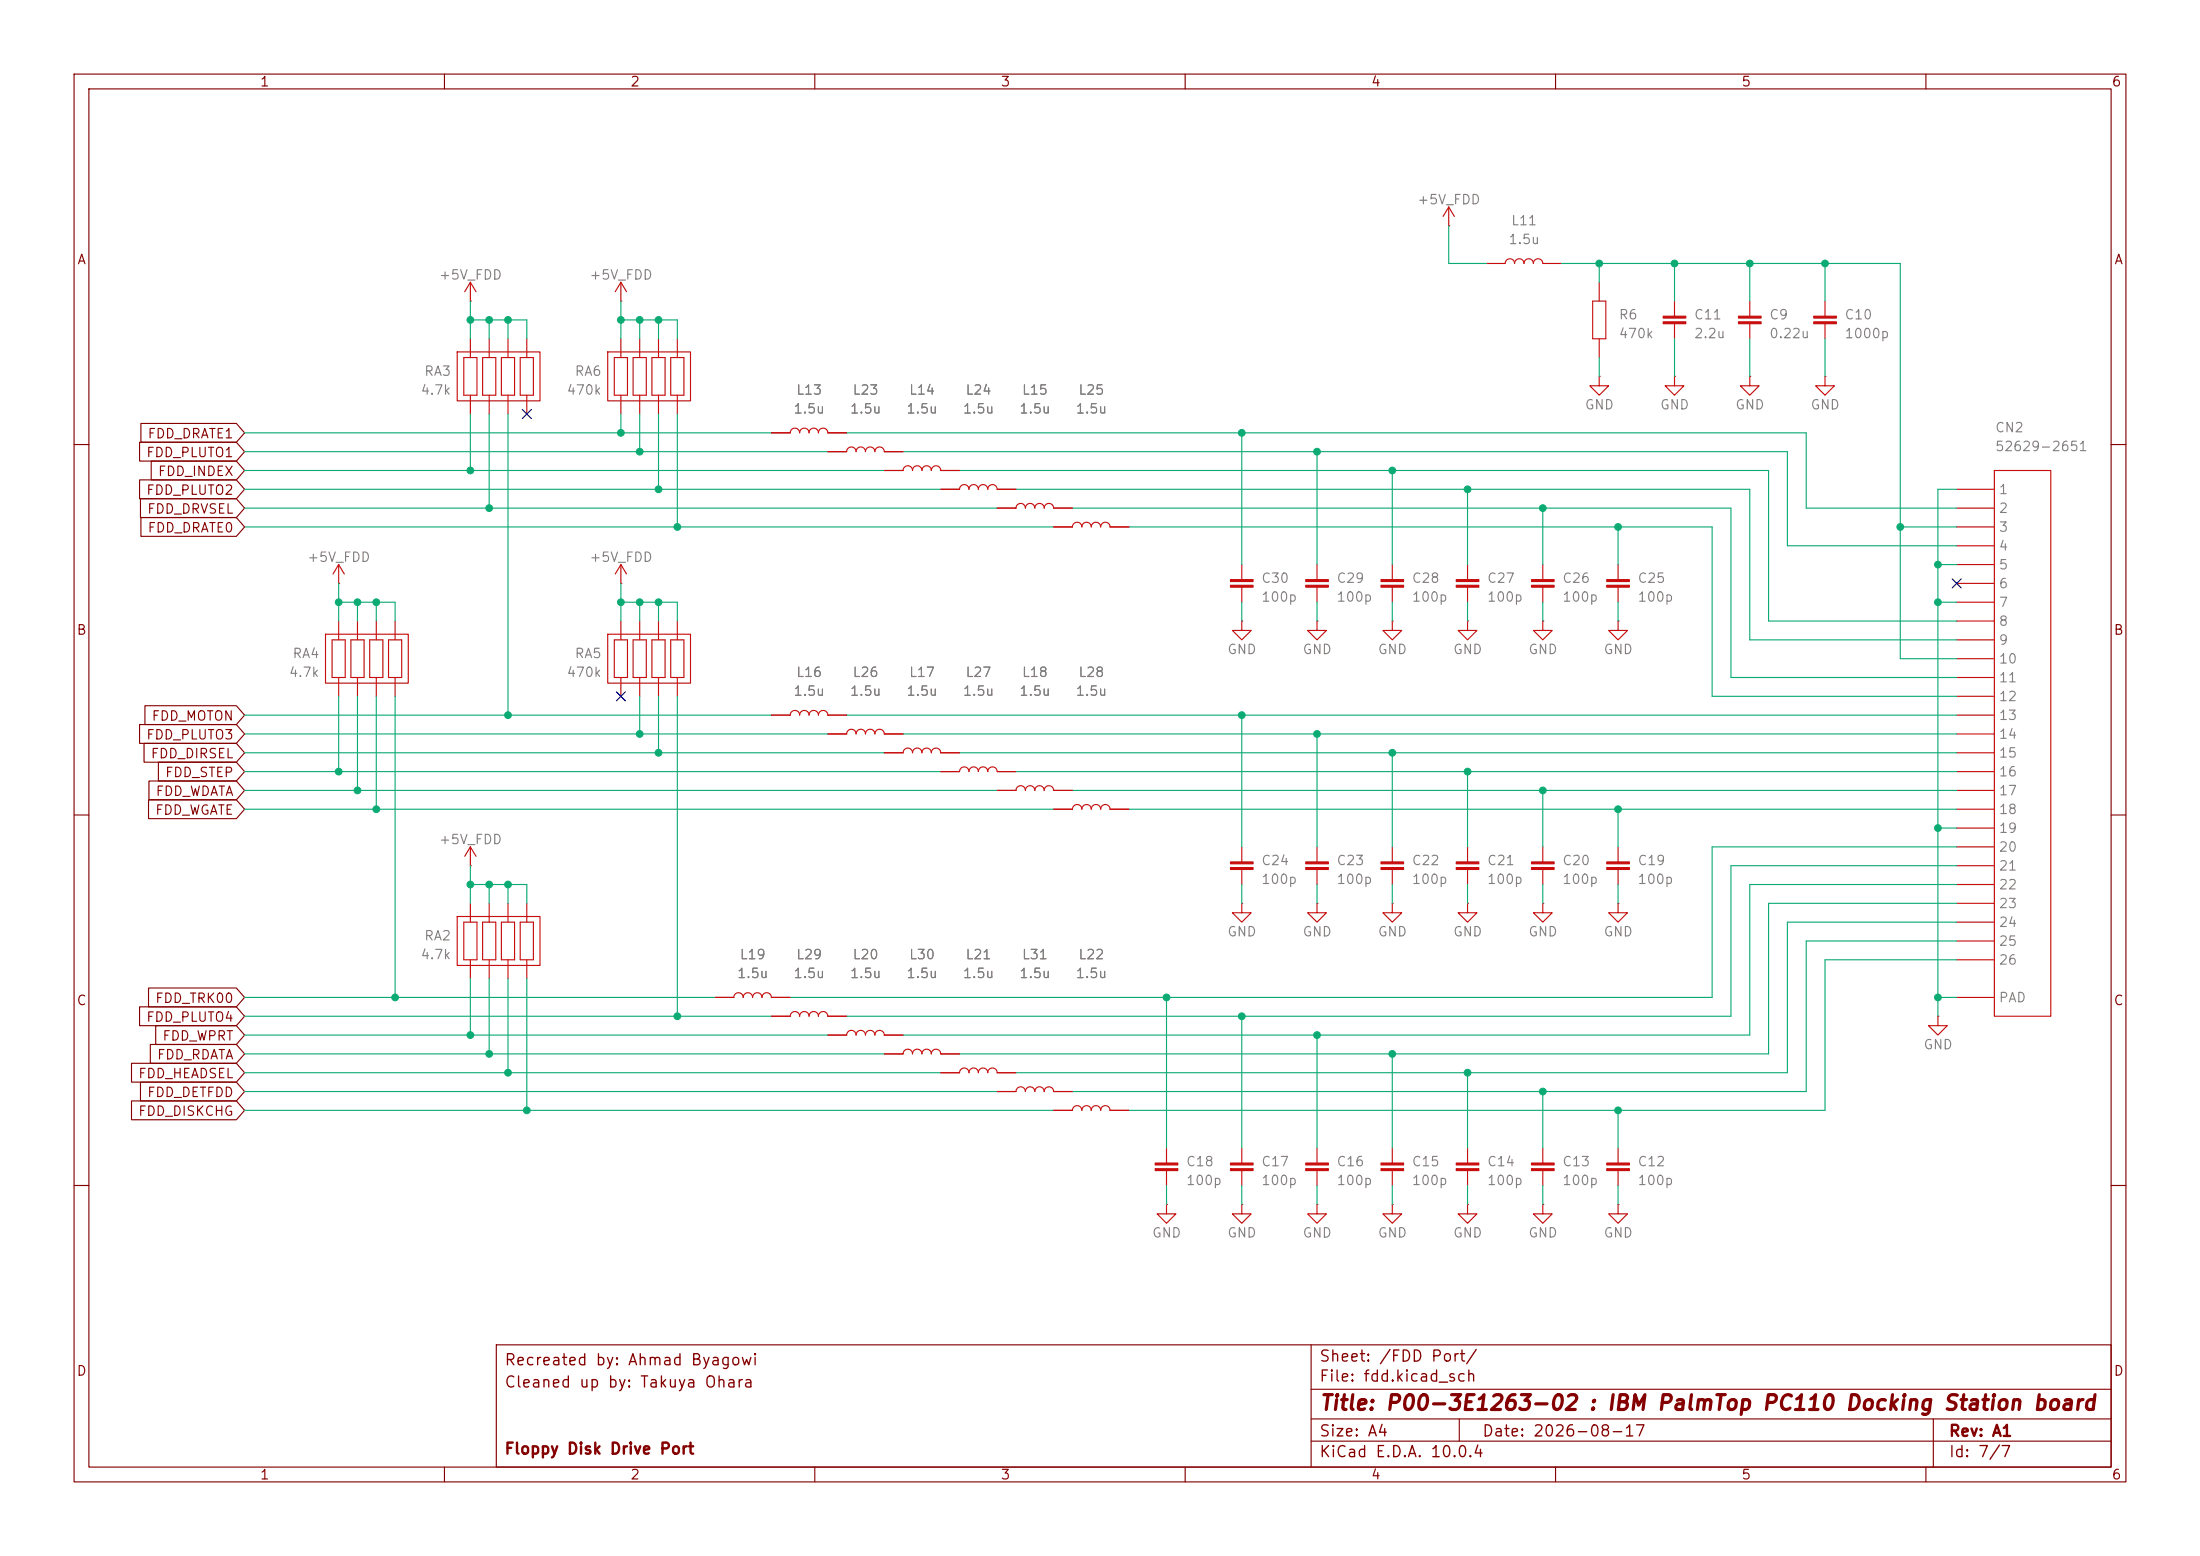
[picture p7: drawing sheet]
<svg xmlns="http://www.w3.org/2000/svg" width="297mm" height="210mm" viewBox="0 0 297 210" stroke-linecap="round" stroke-linejoin="round" font-family="sans-serif">
<g fill="none" stroke="#840000" stroke-width=".15">
<path d="M10 10h277v190h-277zM12 12h273v186h-273zM60 10v2M110 10v2M160 10v2M210 10v2M260 10v2M18.8 59.7h13.1l1.1 1.3-1.1 1.2h-13.1zM19 57.1h12.9l1.1 1.3-1.1 1.3h-12.9zM10 60h2M18.8 64.8h13.1l1.1 1.2-1.1 1.3h-13.1zM19 67.3h12.9l1.1 1.3-1.1 1.3h-12.9z"/>
<path d="M19 69.8h12.9l1.1 1.3-1.1 1.3h-12.9zM20.4 62.2h11.5l1.1 1.3-1.1 1.3h-11.5zM285 60h2M18.8 97.8h13.1l1.1 1.3-1.1 1.2h-13.1zM19.6 95.2h12.3l1.1 1.3-1.1 1.3h-12.3zM10 110h2M19.4 100.3h12.5l1.1 1.3-1.1 1.3h-12.5zM20.1 107.9h11.8l1.1 1.3-1.1 1.3h-11.8zM20.1 105.4h11.8l1.1 1.3-1.1 1.3h-11.8zM21.4 102.9h10.5l1.1 1.2-1.1 1.3h-10.5zM285 110h2M18.8 135.9h13.1l1.1 1.3-1.1 1.2h-13.1z"/>
<path d="M20.1 133.3h11.8l1.1 1.3-1.1 1.3h-11.8zM21 138.4h10.9l1.1 1.3-1.1 1.3h-10.9zM17.8 148.6h14.1l1.1 1.3-1.1 1.2h-14.1zM17.8 143.5h14.1l1.1 1.3-1.1 1.3h-14.1zM19 146h12.9l1.1 1.3-1.1 1.3h-12.9zM20.3 141h11.6l1.1 1.2-1.1 1.3h-11.6zM10 160h2M285 160h2M60 198v2M67 181.5h218v16.5h-218zM110 198v2M160 198v2"/>
<path d="M177 194.5h108M177 191.5h108M177 187.5h108M177 181.5v16.5M197 191.5v3M210 198v2M260 198v2M261 191.5v6.5"/>
</g>
<g fill="none" stroke="#c90c0c" stroke-width=".15">
<path d="M63.5 38.1v2.5M63.5 38.1l-.8 1.3M63.5 38.1l.8 1.3M83.8 38.1v2.5M83.8 38.1l-.7 1.3M83.8 38.1l.8 1.3M195.6 30.5h.1M195.6 27.9l-.8 1.3M195.6 27.9l.7 1.3M195.6 27.9v2.6M200.7 35.6h2.5a.63 .63 0 0 1 .6-.7 .63 .63 0 0 1 .7 .7 .63 .63 0 0 1 .6-.7 .63 .63 0 0 1 .6 .7 .63 .63 0 0 1 .7-.7 .63 .63 0 0 1 .6 .7 .63 .63 0 0 1 .6-.7 .63 .63 0 0 1 .7 .7h2.5M215.9 38.1v2.5"/>
<path d="M61.7 47.5h11.2v6.6h-11.2zM62.6 48.3h1.8v5h-1.8zM63.5 40.6h.1M63.5 45.7v2.6M63.5 53.3v2.6M65.2 48.3h1.7v5h-1.7zM66 45.7v2.6M66 53.3v2.6M67.7 48.3h1.8v5h-1.8zM68.6 45.7v2.6M68.6 53.3v2.6M70.2 48.3h1.8v5h-1.8z"/>
<path d="M71.1 45.7v2.6M71.1 53.3v2.6M82 47.5h11.2v6.6h-11.2zM82.9 48.3h1.8v5h-1.8zM83.8 40.6h.1M83.8 45.7v2.6M83.8 53.3v2.6M85.5 48.3h1.7v5h-1.7zM86.4 45.7v2.6M86.4 53.3v2.6M88 48.3h1.8v5h-1.8zM88.9 45.7v2.6"/>
<path d="M88.9 53.3v2.6M90.6 48.3h1.7v5h-1.7zM91.4 45.7v2.6M91.4 53.3v2.6M104.1 58.4h2.6a.63 .63 0 0 1 .6-.6 .63 .63 0 0 1 .6 .6 .63 .63 0 0 1 .7-.6 .63 .63 0 0 1 .6 .6 .63 .63 0 0 1 .7-.6 .63 .63 0 0 1 .6 .6 .63 .63 0 0 1 .6-.6 .63 .63 0 0 1 .7 .6h2.5M215 40.6h1.8v5.1h-1.8zM215.9 50.8v1.3h1.3l-1.3 1.2-1.3-1.2h1.3M215.9 50.8h.1M215.9 45.7v2.6M226.1 50.8v1.3h1.2l-1.2 1.2-1.3-1.2h1.3M226.1 50.8h.1M226.1 40.6v2.1"/>
<path d="M226.1 43.7v2M236.2 50.8v1.3h1.3l-1.3 1.2-1.3-1.2h1.3M236.2 50.8h.1M236.2 40.6v2.1M236.2 43.7v2M246.4 50.8v1.3h1.2l-1.2 1.2-1.3-1.2h1.3M246.4 50.8h.1M246.4 40.6v2.1M246.4 43.7v2M45.7 78.7h.1M45.7 76.2l-.7 1.3M45.7 76.2l.8 1.3"/>
<path d="M45.7 76.2v2.5M83.8 78.7h.1M83.8 76.2l-.7 1.3M83.8 76.2l.8 1.3M83.8 76.2v2.5M111.8 61h2.5a.63 .63 0 0 1 .6-.7 .63 .63 0 0 1 .7 .7 .63 .63 0 0 1 .6-.7 .63 .63 0 0 1 .6 .7 .63 .63 0 0 1 .7-.7 .63 .63 0 0 1 .6 .7 .63 .63 0 0 1 .6-.7 .63 .63 0 0 1 .7 .7h2.5M119.4 63.5h2.5a.63 .63 0 0 1 .7-.6 .63 .63 0 0 1 .6 .6 .63 .63 0 0 1 .6-.6 .63 .63 0 0 1 .7 .6 .63 .63 0 0 1 .6-.6 .63 .63 0 0 1 .6 .6 .63 .63 0 0 1 .7-.6 .63 .63 0 0 1 .6 .6h2.5M127 66h2.5a.63 .63 0 0 1 .7-.6 .63 .63 0 0 1 .6 .6 .63 .63 0 0 1 .6-.6 .63 .63 0 0 1 .7 .6 .63 .63 0 0 1 .6-.6 .63 .63 0 0 1 .6 .6 .63 .63 0 0 1 .7-.6 .63 .63 0 0 1 .6 .6h2.6M134.6 68.6h2.6a.63 .63 0 0 1 .6-.7 .63 .63 0 0 1 .6 .7 .63 .63 0 0 1 .7-.7 .63 .63 0 0 1 .6 .7 .63 .63 0 0 1 .6-.7 .63 .63 0 0 1 .7 .7 .63 .63 0 0 1 .6-.7 .63 .63 0 0 1 .6 .7h2.6M142.2 71.1h2.6a.63 .63 0 0 1 .6-.6 .63 .63 0 0 1 .6 .6 .63 .63 0 0 1 .7-.6 .63 .63 0 0 1 .6 .6 .63 .63 0 0 1 .7-.6 .63 .63 0 0 1 .6 .6 .63 .63 0 0 1 .6-.6 .63 .63 0 0 1 .7 .6h2.5M167.6 76.2v2M167.6 79.2v2.1"/>
<path d="M177.8 76.2v2M177.8 79.2v2.1M188 76.2v2M188 79.2v2.1M198.1 76.2v2M198.1 79.2v2.1M208.3 76.2v2M208.3 79.2v2.1M218.4 76.2v2M218.4 79.2v2.1M264.2 71.1h5M264.2 68.6h5"/>
<path d="M264.2 66h5M264.2 76.2h5M264.2 73.7h5M264.2 78.7h5M269.2 63.5h7.7v73.7h-7.7zM43.9 85.6h11.2v6.6h-11.2zM44.8 86.4h1.8v5h-1.8zM45.7 83.8v2.6M45.7 91.4v2.6M47.4 86.4h1.7v5h-1.7zM48.3 83.8v2.6M48.3 91.4v2.6"/>
<path d="M49.9 86.4h1.8v5h-1.8zM50.8 83.8v2.6M50.8 91.4v2.6M52.5 86.4h1.7v5h-1.7zM53.3 83.8v2.6M53.3 91.4v2.6M82 85.6h11.2v6.6h-11.2zM82.9 86.4h1.8v5h-1.8zM83.8 83.8v2.6M83.8 91.4v2.6M85.5 86.4h1.7v5h-1.7zM86.4 83.8v2.6"/>
<path d="M86.4 91.4v2.6M88 86.4h1.8v5h-1.8zM88.9 83.8v2.6M88.9 91.4v2.6M90.6 86.4h1.7v5h-1.7zM91.4 83.8v2.6M91.4 91.4v2.6M104.1 96.5h2.6a.63 .63 0 0 1 .6-.6 .63 .63 0 0 1 .6 .6 .63 .63 0 0 1 .7-.6 .63 .63 0 0 1 .6 .6 .63 .63 0 0 1 .7-.6 .63 .63 0 0 1 .6 .6 .63 .63 0 0 1 .6-.6 .63 .63 0 0 1 .7 .6h2.5M111.8 99.1h2.5a.63 .63 0 0 1 .6-.7 .63 .63 0 0 1 .7 .7 .63 .63 0 0 1 .6-.7 .63 .63 0 0 1 .6 .7 .63 .63 0 0 1 .7-.7 .63 .63 0 0 1 .6 .7 .63 .63 0 0 1 .6-.7 .63 .63 0 0 1 .7 .7h2.5M167.6 83.8v1.3h1.3l-1.3 1.3-1.2-1.3h1.2M167.6 83.8h.1M177.8 83.8v1.3h1.3l-1.3 1.3-1.3-1.3h1.3"/>
<path d="M177.8 83.8h.1M188 83.8v1.3h1.2l-1.2 1.3-1.3-1.3h1.3M188 83.8h.1M198.1 83.8v1.3h1.3l-1.3 1.3-1.3-1.3h1.3M198.1 83.8h.1M208.3 83.8v1.3h1.2l-1.2 1.3-1.3-1.3h1.3M208.3 83.8h.1M218.4 83.8v1.3h1.3l-1.3 1.3-1.2-1.3h1.2M218.4 83.8h.1M264.2 81.3h5M264.2 86.4h5M264.2 91.4h5"/>
<path d="M264.2 96.5h5M264.2 83.8h5M264.2 88.9h5M264.2 94h5M264.2 99.1h5M63.5 116.8h.1M63.5 114.3v2.5M63.5 114.3l-.8 1.3M63.5 114.3l.8 1.3M119.4 101.6h2.5a.63 .63 0 0 1 .7-.6 .63 .63 0 0 1 .6 .6 .63 .63 0 0 1 .6-.6 .63 .63 0 0 1 .7 .6 .63 .63 0 0 1 .6-.6 .63 .63 0 0 1 .6 .6 .63 .63 0 0 1 .7-.6 .63 .63 0 0 1 .6 .6h2.5M127 104.1h2.5a.63 .63 0 0 1 .7-.6 .63 .63 0 0 1 .6 .6 .63 .63 0 0 1 .6-.6 .63 .63 0 0 1 .7 .6 .63 .63 0 0 1 .6-.6 .63 .63 0 0 1 .6 .6 .63 .63 0 0 1 .7-.6 .63 .63 0 0 1 .6 .6h2.6M134.6 106.7h2.6a.63 .63 0 0 1 .6-.7 .63 .63 0 0 1 .6 .7 .63 .63 0 0 1 .7-.7 .63 .63 0 0 1 .6 .7 .63 .63 0 0 1 .6-.7 .63 .63 0 0 1 .7 .7 .63 .63 0 0 1 .6-.7 .63 .63 0 0 1 .6 .7h2.6"/>
<path d="M142.2 109.2h2.6a.63 .63 0 0 1 .6-.6 .63 .63 0 0 1 .6 .6 .63 .63 0 0 1 .7-.6 .63 .63 0 0 1 .6 .6 .63 .63 0 0 1 .7-.6 .63 .63 0 0 1 .6 .6 .63 .63 0 0 1 .6-.6 .63 .63 0 0 1 .7 .6h2.5M167.6 114.3v2M167.6 117.3v2.1M177.8 114.3v2M177.8 117.3v2.1M188 114.3v2M188 117.3v2.1M198.1 114.3v2M198.1 117.3v2.1M208.3 114.3v2M208.3 117.3v2.1M218.4 114.3v2"/>
<path d="M218.4 117.3v2.1M264.2 101.6h5M264.2 106.7h5M264.2 111.8h5M264.2 116.8h5M264.2 104.1h5M264.2 109.2h5M264.2 114.3h5M264.2 119.4h5M61.7 123.7h11.2v6.6h-11.2zM62.6 124.5h1.8v5h-1.8zM63.5 121.9v2.6"/>
<path d="M63.5 129.5v2.6M65.2 124.5h1.7v5h-1.7zM66 121.9v2.6M66 129.5v2.6M67.7 124.5h1.8v5h-1.8zM68.6 121.9v2.6M68.6 129.5v2.6M70.2 124.5h1.8v5h-1.8zM71.1 121.9v2.6M71.1 129.5v2.6M96.5 134.6h2.6a.63 .63 0 0 1 .6-.6 .63 .63 0 0 1 .6 .6 .63 .63 0 0 1 .7-.6 .63 .63 0 0 1 .6 .6 .63 .63 0 0 1 .6-.6 .63 .63 0 0 1 .7 .6 .63 .63 0 0 1 .6-.6 .63 .63 0 0 1 .6 .6h2.6M104.1 137.2h2.6a.63 .63 0 0 1 .6-.7 .63 .63 0 0 1 .6 .7 .63 .63 0 0 1 .7-.7 .63 .63 0 0 1 .6 .7 .63 .63 0 0 1 .7-.7 .63 .63 0 0 1 .6 .7 .63 .63 0 0 1 .6-.7 .63 .63 0 0 1 .7 .7h2.5"/>
<path d="M111.8 139.7h2.5a.63 .63 0 0 1 .6-.6 .63 .63 0 0 1 .7 .6 .63 .63 0 0 1 .6-.6 .63 .63 0 0 1 .6 .6 .63 .63 0 0 1 .7-.6 .63 .63 0 0 1 .6 .6 .63 .63 0 0 1 .6-.6 .63 .63 0 0 1 .7 .6h2.5M167.6 121.9v1.3h1.3l-1.3 1.3-1.2-1.3h1.2M167.6 121.9h.1M177.8 121.9v1.3h1.3l-1.3 1.3-1.3-1.3h1.3M177.8 121.9h.1M188 121.9v1.3h1.2l-1.2 1.3-1.3-1.3h1.3M188 121.9h.1M198.1 121.9v1.3h1.3l-1.3 1.3-1.3-1.3h1.3M198.1 121.9h.1M208.3 121.9v1.3h1.2l-1.2 1.3-1.3-1.3h1.3M208.3 121.9h.1M218.4 121.9v1.3h1.3l-1.3 1.3-1.2-1.3h1.2"/>
<path d="M218.4 121.9h.1M261.6 137.2v1.2h1.3l-1.3 1.3-1.3-1.3h1.3M261.6 137.2h.1M264.2 121.9h5M264.2 127h5M264.2 124.5h5M264.2 129.5h5M264.2 134.6h5M119.4 142.2h2.5a.63 .63 0 0 1 .7-.6 .63 .63 0 0 1 .6 .6 .63 .63 0 0 1 .6-.6 .63 .63 0 0 1 .7 .6 .63 .63 0 0 1 .6-.6 .63 .63 0 0 1 .6 .6 .63 .63 0 0 1 .7-.6 .63 .63 0 0 1 .6 .6h2.5M127 144.8h2.5a.63 .63 0 0 1 .7-.7 .63 .63 0 0 1 .6 .7 .63 .63 0 0 1 .6-.7 .63 .63 0 0 1 .7 .7 .63 .63 0 0 1 .6-.7 .63 .63 0 0 1 .6 .7 .63 .63 0 0 1 .7-.7 .63 .63 0 0 1 .6 .7h2.6M134.6 147.3h2.6a.63 .63 0 0 1 .6-.6 .63 .63 0 0 1 .6 .6 .63 .63 0 0 1 .7-.6 .63 .63 0 0 1 .6 .6 .63 .63 0 0 1 .6-.6 .63 .63 0 0 1 .7 .6 .63 .63 0 0 1 .6-.6 .63 .63 0 0 1 .6 .6h2.6M142.2 149.9h2.6a.63 .63 0 0 1 .6-.7 .63 .63 0 0 1 .6 .7 .63 .63 0 0 1 .7-.7 .63 .63 0 0 1 .6 .7 .63 .63 0 0 1 .7-.7 .63 .63 0 0 1 .6 .7 .63 .63 0 0 1 .6-.7 .63 .63 0 0 1 .7 .7h2.5"/>
<path d="M157.5 154.9v2.1M157.5 158v2M167.6 154.9v2.1M167.6 158v2M177.8 154.9v2.1M177.8 158v2M188 154.9v2.1M188 158v2M198.1 154.9v2.1M198.1 158v2M208.3 154.9v2.1M208.3 158v2"/>
<path d="M218.4 154.9v2.1M218.4 158v2M157.5 162.6v1.2h1.2l-1.2 1.3-1.3-1.3h1.3M157.5 162.6h.1M167.6 162.6v1.2h1.3l-1.3 1.3-1.2-1.3h1.2M167.6 162.6h.1M177.8 162.6v1.2h1.3l-1.3 1.3-1.3-1.3h1.3M177.8 162.6h.1M188 162.6v1.2h1.2l-1.2 1.3-1.3-1.3h1.3M188 162.6h.1M198.1 162.6v1.2h1.3l-1.3 1.3-1.3-1.3h1.3M198.1 162.6h.1"/>
<path d="M208.3 162.6v1.2h1.2l-1.2 1.3-1.3-1.3h1.3M208.3 162.6h.1M218.4 162.6v1.2h1.3l-1.3 1.3-1.2-1.3h1.2M218.4 162.6h.1"/>
</g>
<g fill="#c90c0c" stroke="#c90c0c" stroke-width=".15">
<path d="M206.8 157h3v.2h-3z"/>
<path d="M206.8 157.7h3v.3h-3z"/>
<path d="M186.4 157.7h3.1v.3h-3.1z"/>
<path d="M186.4 157h3.1v.2h-3.1z"/>
<path d="M216.9 157.7h3.1v.3h-3.1z"/>
<path d="M216.9 157h3.1v.2h-3.1z"/>
<path d="M196.6 157h3v.2h-3z"/>
<path d="M196.6 157.7h3v.3h-3z"/>
<path d="M224.5 43.4h3.1v.3h-3.1z"/>
<path d="M224.5 42.7h3.1v.2h-3.1z"/>
<path d="M166.1 116.3h3.1v.3h-3.1z"/>
<path d="M166.1 117.1h3.1v.2h-3.1z"/>
<path d="M176.3 117.1h3v.2h-3z"/>
<path d="M176.3 116.3h3v.3h-3z"/>
<path d="M216.9 79h3.1v.2h-3.1z"/>
<path d="M216.9 78.2h3.1v.3h-3.1z"/>
<path d="M244.9 43.4h3v.3h-3z"/>
<path d="M244.9 42.7h3v.2h-3z"/>
<path d="M234.7 43.4h3v.3h-3z"/>
<path d="M234.7 42.7h3v.2h-3z"/>
<path d="M166.1 78.2h3.1v.3h-3.1z"/>
<path d="M166.1 79h3.1v.2h-3.1z"/>
<path d="M176.3 79h3v.2h-3z"/>
<path d="M176.3 78.2h3v.3h-3z"/>
<path d="M186.4 116.3h3.1v.3h-3.1z"/>
<path d="M186.4 117.1h3.1v.2h-3.1z"/>
<path d="M196.6 117.1h3v.2h-3z"/>
<path d="M196.6 116.3h3v.3h-3z"/>
<path d="M206.8 116.3h3v.3h-3z"/>
<path d="M206.8 117.1h3v.2h-3z"/>
<path d="M216.9 117.1h3.1v.2h-3.1z"/>
<path d="M216.9 116.3h3.1v.3h-3.1z"/>
<path d="M206.8 78.2h3v.3h-3z"/>
<path d="M206.8 79h3v.2h-3z"/>
<path d="M196.6 79h3v.2h-3z"/>
<path d="M196.6 78.2h3v.3h-3z"/>
<path d="M186.4 78.2h3.1v.3h-3.1z"/>
<path d="M186.4 79h3.1v.2h-3.1z"/>
<path d="M166.1 157.7h3.1v.3h-3.1z"/>
<path d="M166.1 157h3.1v.2h-3.1z"/>
<path d="M176.3 157h3v.2h-3z"/>
<path d="M176.3 157.7h3v.3h-3z"/>
<path d="M156 157h3v.2h-3z"/>
<path d="M156 157.7h3v.3h-3z"/>
</g>
<g fill="none" stroke="#0dab74" stroke-width=".15">
<path d="M195.6 30.5v5.1h5.1M210.8 35.6h45.7v53.3h7.7M215.9 35.6v2.5M226.1 35.6v5M236.2 35.6v5M246.4 35.6v5M33 58.4h71.1M63.5 40.6v5.1M63.5 55.9v7.6M63.5 43.2h7.6v2.5M66 43.2v2.5M66 55.9v12.7"/>
<path d="M68.6 43.2v2.5M68.6 55.9v40.6M83.8 43.2h7.6v2.5M83.8 40.6v5.1M83.8 55.9v2.5M86.4 43.2v2.5M86.4 55.9v5.1M88.9 43.2v2.5M88.9 55.9v10.1M91.4 55.9v15.2M114.3 58.4h129.5v10.2h20.4M167.6 58.4v17.8"/>
<path d="M215.9 48.3v2.5M226.1 45.7v5.1M236.2 45.7v5.1M246.4 45.7v5.1M33 63.5h86.4M33 68.6h101.6M33 61h78.8M33 66h94M33 71.1h109.2M45.7 78.7v5.1M83.8 78.7v5.1M121.9 61h119.4v12.7h22.9"/>
<path d="M129.5 63.5h109.3v20.3h25.4M137.2 66h99v20.4h28M144.8 68.6h88.9v22.8h30.5M152.4 71.1h78.7v22.9h33.1M177.8 61v15.2M188 63.5v12.7M198.1 66v10.2M208.3 68.6v7.6M218.4 71.1v5.1M256.5 71.1h7.7M261.6 76.2h2.6M264.2 66h-2.6v71.2"/>
<path d="M33 96.5h71.1M33 99.1h78.8M45.7 81.3h7.6v2.5M45.7 94v10.1M48.3 81.3v2.5M48.3 94v12.7M50.8 81.3v2.5M50.8 94v15.2M53.3 94v40.6M83.8 81.3h7.6v2.5M86.4 81.3v2.5M86.4 94v5.1"/>
<path d="M88.9 81.3v2.5M88.9 94v7.6M91.4 94v43.2M114.3 96.5h149.9M121.9 99.1h142.3M167.6 81.3v2.5M167.6 96.5v17.8M177.8 81.3v2.5M177.8 99.1v15.2M188 81.3v2.5M198.1 81.3v2.5M208.3 81.3v2.5"/>
<path d="M218.4 81.3v2.5M261.6 81.3h2.6M33 104.1h94M33 106.7h101.6M33 109.2h109.2M33 101.6h86.4M63.5 119.4h7.6v2.5M63.5 116.8v5.1M66 119.4v2.5M68.6 119.4v2.5M129.5 101.6h134.7M137.2 104.1h127"/>
<path d="M144.8 106.7h119.4M152.4 109.2h111.8M167.6 119.4v2.5M177.8 119.4v2.5M188 101.6v12.7M188 119.4v2.5M198.1 104.1v10.2M198.1 119.4v2.5M208.3 106.7v7.6M208.3 119.4v2.5M218.4 109.2v5.1M218.4 119.4v2.5"/>
<path d="M261.6 111.8h2.6M264.2 119.4h-28v20.3h-114.3M264.2 114.3h-33.1v20.3h-124.4M264.2 116.8h-30.5v20.4h-119.4M33 134.6h63.5M33 139.7h78.8M33 137.2h71.1M63.5 132.1v7.6M66 132.1v10.1M68.6 132.1v12.7M71.1 132.1v17.8M157.5 134.6v20.3"/>
<path d="M167.6 137.2v17.7M177.8 139.7v15.2M261.6 134.6h2.6M264.2 121.9h-25.4v20.3h-109.3M264.2 124.5h-22.9v20.3h-104.1M264.2 129.5h-17.8v20.4h-94M264.2 127h-20.4v20.3h-99M33 142.2h86.4M33 144.8h94M33 149.9h109.2M33 147.3h101.6M188 142.2v12.7"/>
<path d="M198.1 144.8v10.1M208.3 147.3v7.6M218.4 149.9v5M157.5 160v2.6M167.6 160v2.6M177.8 160v2.6M188 160v2.6M198.1 160v2.6M208.3 160v2.6M218.4 160v2.6"/>
</g>
<path d="M70.5 55.3l1.2 1.2M71.7 55.3l-1.2 1.2M263.6 78.1l1.2 1.2M264.8 78.1l-1.2 1.2M83.2 93.4l1.2 1.2M84.4 93.4l-1.2 1.2" fill="none" stroke="#000084" stroke-width=".15"/>
<g fill="#0dab74" stroke="#0dab74" stroke-width=".14">
<circle cx="86.4" cy="99.1" r=".46"/>
<circle cx="68.6" cy="96.5" r=".46"/>
<circle cx="83.8" cy="58.4" r=".46"/>
<circle cx="63.5" cy="63.5" r=".46"/>
<circle cx="66" cy="68.6" r=".46"/>
<circle cx="48.3" cy="81.3" r=".46"/>
<circle cx="45.7" cy="81.3" r=".46"/>
<circle cx="50.8" cy="81.3" r=".46"/>
<circle cx="86.4" cy="61" r=".46"/>
<circle cx="63.5" cy="139.7" r=".46"/>
<circle cx="53.3" cy="134.6" r=".46"/>
<circle cx="66" cy="142.2" r=".46"/>
<circle cx="50.8" cy="109.2" r=".46"/>
<circle cx="68.6" cy="144.8" r=".46"/>
<circle cx="71.1" cy="149.9" r=".46"/>
<circle cx="91.4" cy="137.2" r=".46"/>
<circle cx="48.3" cy="106.7" r=".46"/>
<circle cx="45.7" cy="104.1" r=".46"/>
<circle cx="83.8" cy="43.2" r=".46"/>
<circle cx="88.9" cy="43.2" r=".46"/>
<circle cx="68.6" cy="43.2" r=".46"/>
<circle cx="66" cy="43.2" r=".46"/>
<circle cx="63.5" cy="43.2" r=".46"/>
<circle cx="86.4" cy="43.2" r=".46"/>
<circle cx="66" cy="119.4" r=".46"/>
<circle cx="63.5" cy="119.4" r=".46"/>
<circle cx="68.6" cy="119.4" r=".46"/>
<circle cx="91.4" cy="71.1" r=".46"/>
<circle cx="88.9" cy="66" r=".46"/>
<circle cx="83.8" cy="81.3" r=".46"/>
<circle cx="88.9" cy="81.3" r=".46"/>
<circle cx="86.4" cy="81.3" r=".46"/>
<circle cx="88.9" cy="101.6" r=".46"/>
<circle cx="167.6" cy="58.4" r=".46"/>
<circle cx="177.8" cy="99.1" r=".46"/>
<circle cx="167.6" cy="137.2" r=".46"/>
<circle cx="218.4" cy="109.2" r=".46"/>
<circle cx="261.6" cy="134.6" r=".46"/>
<circle cx="261.6" cy="111.8" r=".46"/>
<circle cx="261.6" cy="76.2" r=".46"/>
<circle cx="261.6" cy="81.3" r=".46"/>
<circle cx="256.5" cy="71.1" r=".46"/>
<circle cx="198.1" cy="144.8" r=".46"/>
<circle cx="218.4" cy="149.9" r=".46"/>
<circle cx="208.3" cy="147.3" r=".46"/>
<circle cx="188" cy="142.2" r=".46"/>
<circle cx="177.8" cy="139.7" r=".46"/>
<circle cx="226.1" cy="35.6" r=".46"/>
<circle cx="218.4" cy="71.1" r=".46"/>
<circle cx="246.4" cy="35.6" r=".46"/>
<circle cx="215.9" cy="35.6" r=".46"/>
<circle cx="236.2" cy="35.6" r=".46"/>
<circle cx="188" cy="63.5" r=".46"/>
<circle cx="198.1" cy="66" r=".46"/>
<circle cx="177.8" cy="61" r=".46"/>
<circle cx="208.3" cy="68.6" r=".46"/>
<circle cx="208.3" cy="106.7" r=".46"/>
<circle cx="188" cy="101.6" r=".46"/>
<circle cx="198.1" cy="104.1" r=".46"/>
<circle cx="157.5" cy="134.6" r=".46"/>
<circle cx="167.6" cy="96.5" r=".46"/>
</g>
<text font-size="2" fill="#840000" x="178" y="190.8">Title: P00-3E1263-02 : IBM PalmTop PC110 Docking Station board</text>
<g font-size="1.5" fill="#840000">
<text x="68" y="184.7">Recreated by: Ahmad Byagowi</text>
<text x="178" y="184.2">Sheet: /FDD Port/</text>
<text x="68" y="187.7">Cleaned up by: Takuya Ohara</text>
<text x="178" y="186.9">File: fdd.kicad_sch</text>
<text x="68" y="196.7">Floppy Disk Drive Port</text>
<text x="178" y="197.1">KiCad E.D.A. 10.0.4</text>
<text x="178" y="194.3">Size: A4</text>
<text x="200" y="194.3">Date: 2026-08-17</text>
<text x="263" y="194.3">Rev: A1</text>
<text x="263" y="197.1">Id: 7/7</text>
</g>
<g font-size="1.3" fill="#840000">
<text x="35" y="12">1</text>
<text x="85" y="12">2</text>
<text x="135" y="12">3</text>
<text x="185" y="12">4</text>
<text x="235" y="12">5</text>
<text x="285" y="12">6</text>
<text x="10.3" y="36">A</text>
<text x="285.3" y="36">A</text>
<text x="19.8" y="59.5">FDD_DRATE1</text>
<text x="19.7" y="62">FDD_PLUTO1</text>
<text x="21.2" y="64.6">FDD_INDEX</text>
<text x="19.7" y="67.1">FDD_PLUTO2</text>
<text x="19.8" y="69.6">FDD_DRVSEL</text>
<text x="19.8" y="72.2">FDD_DRATE0</text>
<text x="10.3" y="86">B</text>
<text x="285.3" y="86">B</text>
<text x="19.7" y="100.1">FDD_PLUTO3</text>
<text x="20.4" y="97.6">FDD_MOTON</text>
<text x="20.3" y="102.7">FDD_DIRSEL</text>
<text x="20.9" y="107.7">FDD_WDATA</text>
<text x="22.2" y="105.2">FDD_STEP</text>
<text x="20.9" y="110.3">FDD_WGATE</text>
<text x="10.3" y="136">C</text>
<text x="20.9" y="135.7">FDD_TRK00</text>
<text x="285.3" y="136">C</text>
<text x="19.7" y="138.2">FDD_PLUTO4</text>
<text x="21.1" y="143.3">FDD_RDATA</text>
<text x="21.8" y="140.8">FDD_WPRT</text>
<text x="18.6" y="145.8">FDD_HEADSEL</text>
<text x="19.8" y="148.4">FDD_DETFDD</text>
<text x="18.6" y="150.9">FDD_DISKCHG</text>
<text x="10.3" y="186">D</text>
<text x="285.3" y="186">D</text>
<text x="35" y="200">1</text>
<text x="85" y="200">2</text>
<text x="135" y="200">3</text>
<text x="185" y="200">4</text>
<text x="235" y="200">5</text>
<text x="285" y="200">6</text>
</g>
<g font-size="1.3" fill="#808080">
<text x="191.2" y="27.9">+5V_FDD</text>
<text x="203.6" y="33.3">1.5u</text>
<text x="203.9" y="30.7">L11</text>
<text x="59.2" y="38.1">+5V_FDD</text>
<text x="79.5" y="38.1">+5V_FDD</text>
<text x="218.4" y="43.4">R6</text>
<text x="218.4" y="46">470k</text>
<text x="228.6" y="43.4">C11</text>
<text x="228.6" y="46">2.2u</text>
<text x="238.8" y="43.4">C9</text>
<text x="238.8" y="46">0.22u</text>
<text x="248.9" y="43.4">C10</text>
<text x="248.9" y="46">1000p</text>
<text x="56.7" y="53.6">4.7k</text>
<text x="57.2" y="51">RA3</text>
<text x="76.4" y="53.6">470k</text>
<text x="77.5" y="51">RA6</text>
<text x="107.4" y="53.6">L13</text>
<text x="115" y="53.6">L23</text>
<text x="122.6" y="53.6">L14</text>
<text x="130.3" y="53.6">L24</text>
<text x="137.9" y="53.6">L15</text>
<text x="145.5" y="53.6">L25</text>
<text x="107" y="56.1">1.5u</text>
<text x="114.7" y="56.1">1.5u</text>
<text x="122.3" y="56.1">1.5u</text>
<text x="129.9" y="56.1">1.5u</text>
<text x="137.5" y="56.1">1.5u</text>
<text x="145.1" y="56.1">1.5u</text>
<text x="213.9" y="55.6">GND</text>
<text x="224" y="55.6">GND</text>
<text x="234.2" y="55.6">GND</text>
<text x="244.3" y="55.6">GND</text>
<text x="269.2" y="58.7">CN2</text>
<text x="269.2" y="61.2">52629-2651</text>
<text x="269.7" y="67">1</text>
<text x="269.7" y="69.6">2</text>
<text x="41.4" y="76.2">+5V_FDD</text>
<text x="79.5" y="76.2">+5V_FDD</text>
<text x="269.7" y="72.1">3</text>
<text x="269.7" y="77.2">5</text>
<text x="269.7" y="74.6">4</text>
<text x="170.2" y="81.5">100p</text>
<text x="170.2" y="79">C30</text>
<text x="180.3" y="81.5">100p</text>
<text x="180.3" y="79">C29</text>
<text x="190.5" y="81.5">100p</text>
<text x="190.5" y="79">C28</text>
<text x="200.7" y="81.5">100p</text>
<text x="200.7" y="79">C27</text>
<text x="210.8" y="81.5">100p</text>
<text x="210.8" y="79">C26</text>
<text x="221" y="81.5">100p</text>
<text x="221" y="79">C25</text>
<text x="269.7" y="82.3">7</text>
<text x="269.7" y="79.7">6</text>
<text x="39.4" y="89.1">RA4</text>
<text x="77.5" y="89.1">RA5</text>
<text x="165.6" y="88.6">GND</text>
<text x="175.8" y="88.6">GND</text>
<text x="185.9" y="88.6">GND</text>
<text x="196.1" y="88.6">GND</text>
<text x="206.2" y="88.6">GND</text>
<text x="216.4" y="88.6">GND</text>
<text x="269.7" y="87.3">9</text>
<text x="269.7" y="84.8">8</text>
<text x="269.7" y="89.9">10</text>
<text x="38.9" y="91.7">4.7k</text>
<text x="76.4" y="91.7">470k</text>
<text x="107" y="94.2">1.5u</text>
<text x="107.4" y="91.7">L16</text>
<text x="114.7" y="94.2">1.5u</text>
<text x="115" y="91.7">L26</text>
<text x="122.3" y="94.2">1.5u</text>
<text x="122.6" y="91.7">L17</text>
<text x="129.9" y="94.2">1.5u</text>
<text x="130.3" y="91.7">L27</text>
<text x="137.5" y="94.2">1.5u</text>
<text x="137.9" y="91.7">L18</text>
<text x="145.1" y="94.2">1.5u</text>
<text x="145.5" y="91.7">L28</text>
<text x="269.7" y="92.4">11</text>
<text x="269.7" y="95">12</text>
<text x="269.7" y="97.5">13</text>
<text x="269.7" y="100">14</text>
<text x="269.7" y="102.6">15</text>
<text x="269.7" y="107.7">17</text>
<text x="269.7" y="105.1">16</text>
<text x="269.7" y="112.7">19</text>
<text x="269.7" y="110.2">18</text>
<text x="59.2" y="114.3">+5V_FDD</text>
<text x="170.2" y="119.6">100p</text>
<text x="170.2" y="117.1">C24</text>
<text x="180.3" y="119.6">100p</text>
<text x="180.3" y="117.1">C23</text>
<text x="190.5" y="119.6">100p</text>
<text x="190.5" y="117.1">C22</text>
<text x="200.7" y="119.6">100p</text>
<text x="200.7" y="117.1">C21</text>
<text x="210.8" y="119.6">100p</text>
<text x="210.8" y="117.1">C20</text>
<text x="221" y="119.6">100p</text>
<text x="221" y="117.1">C19</text>
<text x="269.7" y="117.8">21</text>
<text x="269.7" y="115.3">20</text>
<text x="269.7" y="122.9">23</text>
<text x="269.7" y="120.4">22</text>
<text x="269.7" y="125.4">24</text>
<text x="56.7" y="129.8">4.7k</text>
<text x="57.2" y="127.2">RA2</text>
<text x="99.8" y="129.8">L19</text>
<text x="107.4" y="129.8">L29</text>
<text x="115" y="129.8">L20</text>
<text x="122.6" y="129.8">L30</text>
<text x="130.3" y="129.8">L21</text>
<text x="137.9" y="129.8">L31</text>
<text x="145.5" y="129.8">L22</text>
<text x="165.6" y="126.7">GND</text>
<text x="175.8" y="126.7">GND</text>
<text x="185.9" y="126.7">GND</text>
<text x="196.1" y="126.7">GND</text>
<text x="206.2" y="126.7">GND</text>
<text x="216.4" y="126.7">GND</text>
<text x="269.7" y="128">25</text>
<text x="269.7" y="130.5">26</text>
<text x="99.4" y="132.3">1.5u</text>
<text x="107" y="132.3">1.5u</text>
<text x="114.7" y="132.3">1.5u</text>
<text x="122.3" y="132.3">1.5u</text>
<text x="129.9" y="132.3">1.5u</text>
<text x="137.5" y="132.3">1.5u</text>
<text x="145.1" y="132.3">1.5u</text>
<text x="269.7" y="135.6">PAD</text>
<text x="259.6" y="141.9">GND</text>
<text x="160" y="160.3">100p</text>
<text x="160" y="157.7">C18</text>
<text x="170.2" y="160.3">100p</text>
<text x="170.2" y="157.7">C17</text>
<text x="180.3" y="160.3">100p</text>
<text x="180.3" y="157.7">C16</text>
<text x="190.5" y="160.3">100p</text>
<text x="190.5" y="157.7">C15</text>
<text x="200.7" y="160.3">100p</text>
<text x="200.7" y="157.7">C14</text>
<text x="210.8" y="160.3">100p</text>
<text x="210.8" y="157.7">C13</text>
<text x="221" y="160.3">100p</text>
<text x="221" y="157.7">C12</text>
<text x="155.4" y="167.3">GND</text>
<text x="165.6" y="167.3">GND</text>
<text x="175.8" y="167.3">GND</text>
<text x="185.9" y="167.3">GND</text>
<text x="196.1" y="167.3">GND</text>
<text x="206.2" y="167.3">GND</text>
<text x="216.4" y="167.3">GND</text>
</g>
</svg>
